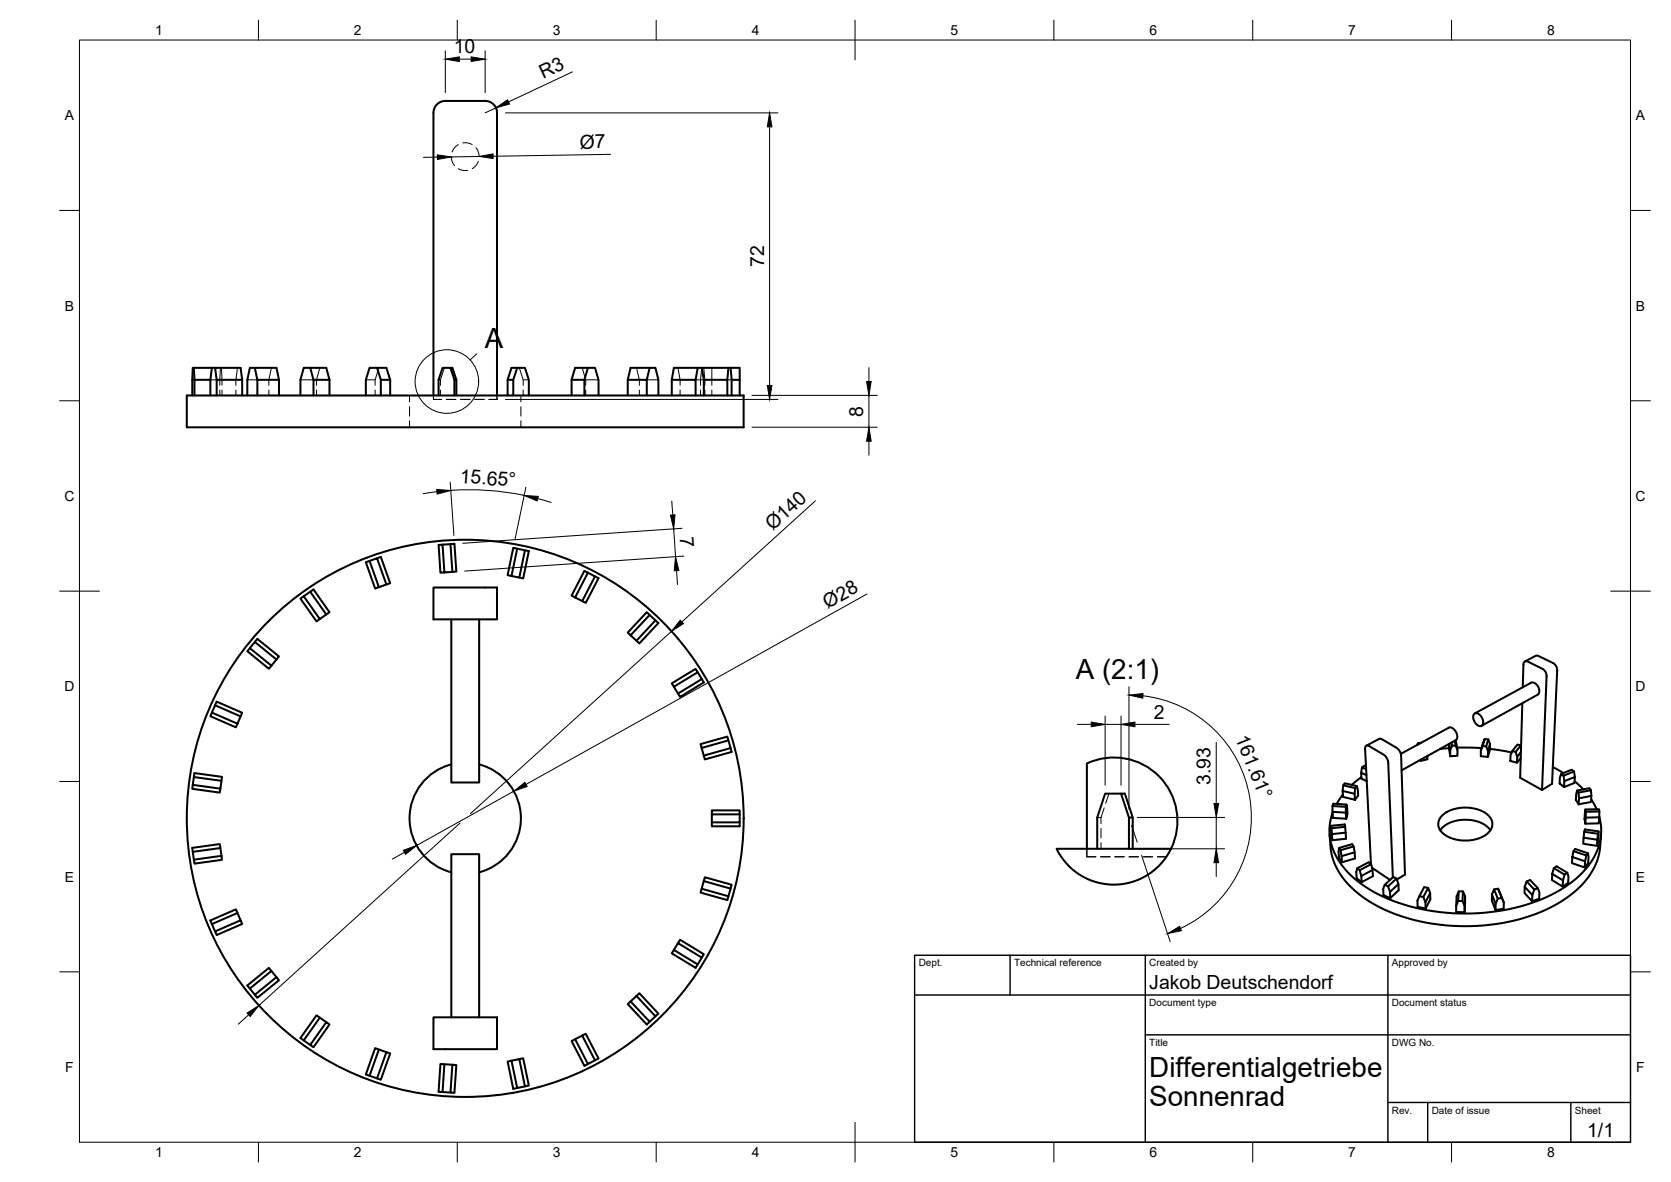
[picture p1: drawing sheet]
<svg xmlns="http://www.w3.org/2000/svg" width="420mm" height="297mm" viewBox="0 0 420 297" stroke-linecap="round" stroke-linejoin="round" font-family="sans-serif">
<!-- layer: Hidden -->
<g fill="none" stroke="#000" stroke-width=".25">
<path d="M113.5 39.4l.2 1.3 .6 .9M115.2 36.4l-.9 .7-.6 1.1M116.4 35.9h1.2l1.1 .5M119.7 37.1l.6 1.2 .2 1.1M115.3 42.4l1.3 .4h1M120.3 40.5l-.5 .9-1.1 1M48.3 95.4h.6M52.9 95.4h1.6M55.3 98v1.4M55.4 92.4l-.1 4.4M55.7 92.4l.1 4.4M55.8 98v1.4"/>
<path d="M59.3 98v1.4M59.7 92.4l-.4 3v1.4M62.2 95.4h2.5M67.6 98v1.4M68.2 92.4l-.6 3v1.4M75.5 95.4h3.3M79.6 98v1.4M80.4 92.4l-.8 3v1.4M92 95.4h2.3M94.3 98v1.4M95.3 92.4l-1 3v1.4M103 99.4v1.6"/>
<path d="M109 99.4v1h2M110.3 95.4h.4M110.7 98v1.4M111.7 92.4l-1 3v1.4M125 99.4v1h-2.1M130.6 92.4l1 3v1.4M131 99.4v1.6M131.6 95.4h1.4M131.6 98v1.4M146.4 92.4l.9 3v1.4M147.3 95.4h3.2M147.3 98v1.4"/>
<path d="M160 92.4l.8 3v1.4M160.8 98v1.4M162.6 95.4h2.9M170.5 92.4l.5 3v1.4M171 98v1.4M174.9 95.4h2.1M176.1 98v1.4M176.4 92.4l-.3 4.4M177 92.4l.2 4.4M177.2 98v1.4M179 92.4v4.4M179 98v1.4"/>
<path d="M182.9 95.4h1.1M103 102.2v2.4M103 105.8v1.6M112.2 100.4h2.4M115.8 100.4h2.4M119.4 100.4h2.4M131 102.2v2.4M131 105.8v1.6M278.8 199.4l-.8 2.5M273.3 213.3v2h2.2M275.9 205.5h.9M276.7 215.3h2.4"/>
<path d="M276.8 208.2v2.4M276.8 211.8v1.5M277.6 203l-.8 2.5v1.5M280.3 215.3h2.4M283.9 215.3h2.4M287.5 215.3h2.3M291 215.3h2.3"/>
</g>
<!-- layer: Visible -->
<g fill="none" stroke="#000" stroke-width=".51">
<path d="M47 99.4h140v8h-140zM48.7 92.4h-.2l-.2 7M52.9 95.4h-4v4M52.9 95.4v4M53.3 92.4h-4.6l.2 3M54.1 92.4h-.8l-.4 3M54.5 95.4l-.4-3h6.4l.4 3v4M60.9 95.4h-6.4v4M64.1 92.4h-1.3l-.6 3v4M64.7 95.4l-.6-3h5.4l.6 3v4M70.1 95.4h-5.4v4M78 92.4h-1.6l-.9 3v4"/>
<path d="M78.8 95.4l-.8-3h4l.8 3v4M82.8 95.4h-4v4M94.8 92.4h-1.9l-.9 3v4M95.8 95.4l-1-3h2.4l.9 3v4M98.1 95.4h-2.3v4M109 99.4v-71a2.99 2.99 0 0 1 3-3h10a2.99 2.99 0 0 1 3 3v71M113.3 92.4h-2l-1 3v4M114.3 95.4l-1-3h.4l1 3v4M114.7 95.4h-.4v4M127.6 99.4v-4l1-3h3.4l1 3v4M127.6 95.4h1.5v4M130 92.4l-.9 3"/>
<path d="M143.7 99.4v-4l.9-3h5l.9 3v4M143.7 95.4h3.2v4M147.8 92.4l-.9 3M157.8 99.4v-4l.8-3h6.2l.7 3v4M157.8 95.4h4.8v4M163.3 92.4l-.7 3M168.9 99.4v-4l.5-3h7.1l.5 3v4M168.9 95.4h6v4M175.4 92.4l-.5 3M176.5 92.4h7.2l.3 3v4M177 95.4h5.9v4M183.2 92.4l-.3 3"/>
<path d="M183.7 92.4h2.3v3M184 95.4h2v4M111.3 136.9l2-.2 .4 7M113.3 136.7h1l.4 6.9-4 .3-.4-7h1l.4 7M130 137.9l2 .4-1.4 6.8M132 138.3l1 .2-1.4 6.9-4-.9 1.5-6.8 .9 .2-1.4 6.8M76.4 149.8l1.6-1.1 4 5.7M78 148.7l.8-.6 4 5.7-3.2 2.4-4.1-5.8 .9-.6 4 5.8M92.9 141l1.9-.7 2.4 6.6M94.8 140.3l1-.3 2.3 6.6-3.8 1.3-2.3-6.6 .9-.3 2.4 6.6M109 147.6h16v8h-16zM113.5 155.6v41h7v-41"/>
<path d="M147.8 143.9l1.8 1-3.2 6.2M149.6 144.9l.9 .4-3.2 6.2-3.6-1.8 3.2-6.2 .9 .4-3.2 6.2M163.3 154.5l1.5 1.4-4.8 5.1M164.8 155.9l.7 .7-4.7 5.1-3-2.7 4.8-5.2 .7 .7-4.7 5.1M53.3 179.1l.8-1.9 6.4 2.8M54.1 177.2l.4-.9 6.4 2.8-1.6 3.7-6.4-2.8 .4-.9 6.4 2.8M62.8 162.9l1.3-1.6 5.4 4.4M64.1 161.3l.6-.7 5.4 4.4-2.5 3.1-5.4-4.5 .6-.7 5.4 4.4M175.4 168.9l1.1 1.8-6 3.6M176.5 170.7l.5 .8-6 3.6-2.1-3.4 6-3.6 .5 .8-6 3.7M370.6 179.5a1.46 1.46 0 0 1 2.1 1.1 1.18 1.18 0 0 1-.5 1.9 2.28 2.28 0 0 1-1.6-3zM370.8 179.3l14.2-7.7a1.88 1.88 0 0 1 1.8 1 1.88 1.88 0 0 1-.2 2l-14.1 7.8"/>
<path d="M382.9 172.7l.2-5.7a.74 .74 0 0 1 .3-.7 .74 .74 0 0 1 .8 0l3.6 1.8a2.03 2.03 0 0 1 1.1 1.8l-1.2 28.6M383.4 166.2l3.1-1.5 4 1.9a2.07 2.07 0 0 1 1 1.9l-1.3 28.5-2.5 1.5-5.5-3.1 .6-18.7M48.7 195.3l.2-1 6.9 .9-.5 4-7-1 .2-1 6.9 1M55.7 196.2l-7-.9-.2 1.9M113.5 192.1a14 14 0 0 0-10.5 13.6 14 14 0 0 0 10.5 13.5M120.5 192.1a14 14 0 0 1 10.5 13.6 14 14 0 0 1-10.5 13.5M176.4 188l6.8-1.9-.3-1-6.8 1.9 1.1 3.8 6.8-1.8-.3-1M183.2 186.1l.5 1.9-6.7 1.9M273.3 191.9v21.4M273.3 191.9a16 16 0 0 1 18.2 3.2 16 16 0 0 1 3 18.2M281.9 199.4h-4l-2 6.1v7.8M337.7 199.7l-1.6 2.3"/>
<path d="M337.7 197.3l.4-.5 3 .7M340.6 199.5l-3-.7 .1 1.5 3 .7v-2.9l.4-.6 .3 .9 .1 1.5-.8 1.1M340.7 198.1l-3-.8-.1 1.5M342.3 195.3l-2.4 1.9M343.5 192.6l-.4-.2-.6 .4M343.5 193.3l-1-.5-.3 1.4M343.6 187.4l3.5-1.8 4 2.3a2.62 2.62 0 0 1 1.2 2l1 29.9-2.1 1.2M343.6 194.8l-1.4-.6 .1 1.5 1.4 .6M352.2 189.4l12.1-6.5a1.99 1.99 0 0 1 2.1 2l-.1 .8-.3 .3-13.6 7.6M356.6 187l-.1-.2-.1 .4M357.1 191l.1 .2M357.4 186.7l-.9 .1"/>
<path d="M358.9 190v.8l-1.7 .4v-.3M364.4 188l-2.3 .2M364.4 187l.3 3M364.4 187l.2 1.6M365 186.6l.1 .8M365.1 187.4h.9l.5 1.1v1.4l-1.8 .1-.1-1.4zM365.8 186.1l.2 1.3M365.9 186.1l.6 2.4M366.4 187.9l6.1 .1M372.8 187.5l.9 .1 .4 1.2v1.4l-1.8-.2v-1.4zM372.8 187.5l.5-1.8-1 2.9M373.3 185.7l.9 .1-.5 1.8"/>
<path d="M374.1 188.8l.5-1.8v1.5l-.5 1.7M374.2 185.8l.4 1.2M374.6 188.2l5.5 .9M380.3 188.7l.8 .3 .4 1.2-.1 1.5-1.6-.5v-1.5zM380.3 188.7l1.3-1.6 .8 .2-1.3 1.7M382.4 190.5l-1 1.2M382.4 187.3l.1 .3M382.4 189l-.9 1.2M390.4 192.8l2.7 1.5M392.6 194.5l.5 .4 .2 1.4v1.5l-1.1-.9v-1.5zM392.6 194.5l2.6-1.1 .6 .5-2.7 1M393.3 196.3l2.7-1.1-.1 1.6-2.6 1"/>
<path d="M395.8 193.9l.2 1.3M395.9 196.3l2.2 2.1M396.6 198.7l.3 .5v2.9l-.7-1.1zM396.6 198.7l3.1-.6 .3 .5-3.1 .6M400 198.6l.1 1.4M48.5 214.1l-.2-1 7-1 .5 4-6.9 .9-.2-1 7-.9M55.4 213.1l-6.9 1 .2 1.9M179 204.6h7v-.9h-7v4h7v-1M186 204.6v2.1h-7M265.7 213.3h28.7a16 16 0 0 1-14.4 9 16 16 0 0 1-14.3-9zM283.9 205.5l-2-6.1h.9l2 6.1v7.8M284.8 205.5h-.9v7.8"/>
<path d="M334.3 209.6l.2 3.1a17 17 0 0 0 7.1 11.9 42.9 42.9 0 0 0 25.3 8.1 45.3 45.3 0 0 0 27.4-7.4 17.7 17.7 0 0 0 8.1-12.6l.2-3.1M334.7 207.5l.3 3.6M334.8 208.1l-.1-.6 3.4-.3 .4 3.6-3.5 .3M335 204.3a14.1 14.1 0 0 0 3.8 14.8 35.5 35.5 0 0 0 18.7 9.4 51.7 51.7 0 0 0 33.8-4.3 21.4 21.4 0 0 0 10.8-11.9 13 13 0 0 0 0-7.1M336.7 213.1v2.4l.7 1.2M337.1 213.7l-.4-.6 3.3-1 .4 .6 .2 1.5 .1 1.5-3.3 1M338.2 207.8l-3.4 .3 .1 1.5M338.3 209.2l-3.4 .4 .1 1.5M338.4 204.2l-3.4-.2 .2 1.5 3.3 .2-.1-2.9 .2-.6 .2 2.4-.3 1.1M338.4 202.8l-3.4-.2v1.4M338.6 202.2l-3.4-.2-.2 .6M340.4 212.7l-3.3 1 .2 1.4"/>
<path d="M340.6 214.2l-3.3 .9 .1 1.6M341.3 218.2l-.3 .9 .1 1.6 1.3 1M341.9 218.7l-.6-.5 2.8-1.5 .7 .5 .3 1.4 .1 1.6-2.8 1.5M344.7 217.2l-1.5-29a.64 .64 0 0 1 .3-.8 .64 .64 0 0 1 .8 .1l3.6 2.2a2.78 2.78 0 0 1 1.2 2l1.1 28.8M344.8 217.2l-2.9 1.5 .4 1.4M345 218.1l4.5 3M345.1 218.6l-2.8 1.5 .1 1.6M362.1 208.6a8.5 8.5 0 0 1 8.8-2.3 6.4 6.4 0 0 1 3.9 2.3M362.5 205a9.4 9.4 0 0 1 11.9 0 3 3 0 0 1-1.1 5 9.5 9.5 0 0 1-10.9-1 2.78 2.78 0 0 1 .1-4zM390.3 219.6l2.7 1.6-.1 1.6-2.7-1.6 .1-1.6 .4-1.4 .7-.5 2.7 1.6 .3 1-.1 1.6-1.4 .9M390.7 218.2l2.7 1.6 .7-.5M393.4 219.8l-.4 1.4"/>
<path d="M395.4 215.4l3.2 1.1-.1 1.5-3.2-1.1 .3-3 .5-.6 3.2 1.1 .1 .9-.1 1.6-.8 1.1M395.6 213.9l3.3 1.1 .4-.6M397 200.6l3.1-.6-.1 1.5-3.1 .6M398.2 210.5l3.4 .5-.1 1.6-3.4-.6 .2-3 .2-.6 3.5 .5-.2 2.5-.3 1.2M398.6 203.4v3.6l-.2-1.2zM398.6 203.4h3.4l.1 .5-3.4 .1M398.7 205.5l3.4-.1-.1 1.5-3.4 .1M398.9 215l-.3 1.5M400.1 200.8l1.4 2.6M401.8 209.5l-.2 1.5M402 208.9l-.2 .6-3.5-.5M402.1 203.9v1.5"/>
<path d="M59.7 229.4l-6.4 2.8 .8 1.9M60.5 231.3l-6.4 2.8 .4 .9 6.4-2.8-1.6-3.7-6.4 2.8 .4 .9M169.4 238.7l6 3.7 1.1-1.7M170.5 237l6 3.7 .5-.9-6-3.6-2.1 3.4 6 3.6 .5-.8M177 221.4l6.7 1.9 .3-1-6.8-1.8-1.1 3.8 6.8 1.9 .3-1M183.7 223.3l-.5 1.9-6.8-1.9M348.2 222.4l-.4 1 .1 1.6 1.7 .7M349 222.7l-.8-.3 2.1-2 .9 .4 .4 1.4 .1 1.5-2.1 2M351.2 220.8l-2.2 1.9 .5 1.4M351.6 222.2l-2.1 1.9 .1 1.6M356.9 225.2l-.5 1.1v1.6l2.1 .4M357.9 225.4l-1-.2 1.2-2.3 1 .2 .5 1.3v1.6l-1.1 2.3"/>
<path d="M359.1 223.1l-1.2 2.3 .5 1.3M359.6 224.4l-1.2 2.3 .1 1.6M366.6 226.4l-.5 1.2M366.8 224h1.1l.5 1.2-.1 4h-2.2l.2-4zM366.8 224l-.2 2.4h1.1M367.9 224l-.2 2.4 .6 1.3M368.4 225.2l-.1 4M375.1 224.8l1 2.3-.1 1.6-.9-2.3v-1.6l.6-1.3 1-.2 1.4 3.5v1.6l-2.1 .3M375.7 223.5l.9 2.3 1-.1M376.6 225.8l-.5 1.3M376.7 223.3l1.4 3.5M383.4 222.8l1.9 2.1-.1 1.6-1.9-2.1 .1-1.6 .5-1.3 .8-.3 2 2 .4 1.1-.1 1.5-1.8 .7"/>
<path d="M383.9 221.5l1.9 2 .9-.3M385.8 223.5l-.5 1.4M68.2 244l-5.4 4.4 1.3 1.6M69.5 245.6l-5.4 4.4 .6 .7 5.4-4.4-2.5-3.1-5.4 4.5 .6 .7M80.4 255.7l-4 5.8 1.6 1.1M82 256.9l-4 5.7 .8 .6 4-5.7-3.2-2.3-4.1 5.7 .9 .6M109 255.7h16v8h-16zM113.5 255.7v-41h7v41M158.6 251.7l4.7 5.1 1.5-1.4M160 250.3l4.8 5.1 .7-.7-4.7-5.1-3 2.7 4.8 5.2 .7-.7M95.3 263.7l-2.4 6.6 1.9 .7M97.2 264.4l-2.4 6.6 1 .3 2.3-6.6-3.8-1.3-2.3 6.6 .9 .3"/>
<path d="M111.7 267.4l-.4 7 2 .2M113.7 267.6l-.4 7h1l.4-6.9-4-.3-.4 7h1M128.6 266.6l1.4 6.8 2-.4M130.6 266.2l1.4 6.8 1-.2-1.4-6.9-4 .9 1.5 6.8 .9-.2M144.6 261.2l3.2 6.2 1.8-.9M146.4 260.3l3.2 6.2 .9-.5-3.2-6.2-3.6 1.8 3.2 6.3 .9-.5"/>
<circle cx="117" cy="205.7" r="70"/>
</g>
<!-- layer: BORDER -->
<g fill="none" stroke="#000" stroke-width=".25">
<path d="M20 10.1h390v276.9h-390zM65 5.1v5M115 5.1v5M165 5.1v5M215 5.1v10M265 5.1v5M315 5.1v5M365 5.1v5M15 52.9h5M410 52.9h5M15 100.7h5M410 100.7h5"/>
<path d="M15 148.6h10M405 148.6h10M15 196.4h5M410 196.4h5M15 244.2h5M410 244.2h5M65 287v5M115 287v5M165 287v5M215 282.1v9.9M265 287v5M315 287v5"/>
<path d="M365 287v5"/>
</g>
<!-- layer: TITLEBLOCK -->
<path d="M230 240.1h180v46.9h-180zM230 250h180M254 240.1v9.9M288 240.1v46.9M349 240.1v46.9M288 260.1h122M349 277.1h61M359 277.1v9.9M395 277.1v9.9" fill="none" stroke="#000" stroke-width=".36"/>
<!-- layer: FD_Dimensions -->
<g fill="none" stroke="#000" stroke-width=".25">
<path d="M112 12.8v10.5M115.5 14.9h3M122 12.8v10.5M143.9 18.1l-16 7.5M110 39.5h-3.5M120.5 39.3l-7 .1M124.7 27.1l-2.7 1.3M127.1 28.4h68.5M153.5 38.8l-29.5 .5M193.5 31.9v65M189.1 99.4h31.5M218.5 92.4v3.5"/>
<path d="M218.5 99.4v8M127.1 100.4h68.5M189.1 107.4h31.5M218.5 110.9v3.5M109.9 123.6l-3.5 .5M113.2 121.2l.9 13.4M113.4 123.2a67.9 67.9 0 0 1 18.4 1.3M132.2 122.5l-2.7 13.1M135.2 125.3l3.4 1M168.9 125.9l.3 3.5M169.4 132.9l.5 7M171.5 132.8l-55.1 3.7"/>
<path d="M172 139.7l-55.2 3.8M205 125.8l-33.6 30.5M168.8 158.7l-50.5 45.8M170.1 143.4l.2 3.5M218 149.3l-85.8 47.8M277.9 179.9v17.4M281.9 179.9v17.4M283.9 172.6v30.7M287.4 174.9a30.8 30.8 0 0 1 26.8 25.6 30.8 30.8 0 0 1-17.4 32.8M129.2 198.8l-24.4 13.7M270.9 182h3.5M277.9 182h4"/>
<path d="M285.4 182h8.6M305.8 186.5v15.4M101.7 214.2l-3.1 1.7M115.7 206.8l-50.6 45.9M284.5 207.4l1.4 4.2M286 213.3h21.9M286 205.4h21.9M287 215l7.2 21.6M305.8 205.4v7.9M305.8 216.8v3.5M62.5 255l-2.6 2.4"/>
</g>
<g fill="#000" stroke="#000" stroke-width=".25">
<path d="M112 14.9l3.5-.6v1.2zM118.5 14.3l3.5 .6-3.5 .6zM110 38.9l3.5 .5-3.5 .7zM120.5 39.3l3.5-.6v1.1zM124.7 27.1l2.9-2 .5 1zM193.5 28.4l.6 3.5h-1.2zM192.9 96.9h1.2l-.6 3.5zM217.9 95.9h1.2l-.6 3.5zM218.5 107.4l.6 3.5h-1.2zM109.8 123l3.5 .3-3.4 .9zM131.8 124.5l3.5 .2-.2 1.2zM168.6 129.5l1.1-.1-.3 3.5z"/>
<path d="M169.9 139.9l.8 3.4-1.2 .1zM171 155.9l.8 .8-3 2zM283.9 174.7l3.5-.4-.1 1.2zM129.2 198.8l2.8-2.2 .5 1zM274.4 181.5l3.5 .5-3.5 .6zM281.9 182l3.5-.5v1.1zM101.4 213.7l3.4-1.2-2.8 2.2zM305.8 213.3l.6 3.5h-1.2zM305.2 201.9h1.2l-.6 3.5zM293.6 234.6l3-1.8 .5 1.1zM62.1 254.6l3-1.9-2.2 2.7z"/>
</g>
<!-- layer: Detail Boundary -->
<g fill="none" stroke="#000" stroke-width=".25">
<path d="M119.9 88.9l-1.7 1.6"/>
<circle cx="112.4" cy="95.9" r="8"/>
</g>
<g font-size="7">
<text x="121.9" y="87.4">A</text>
<text x="270.5" y="170.7">A (2:1)</text>
<text x="289" y="270.6">Differentialgetriebe</text>
<text x="289" y="278.1">Sonnenrad</text>
</g>
<g font-size="4.9">
<text x="114.1" y="13.4">10</text>
<text x="136.6" y="19.9" transform="rotate(-25 136.6 19.9)">R3</text>
<text x="145.8" y="37.4" transform="rotate(-1 145.8 37.4)">Ø7</text>
<text x="192.1" y="67.1" transform="rotate(-90 192.1 67.1)">72</text>
<text x="217" y="104.7" transform="rotate(-90 217 104.7)">8</text>
<text x="115.5" y="121.3" transform="rotate(4 115.5 121.3)">15.65°</text>
<text x="170.9" y="134.9" transform="rotate(86 170.9 134.9)">7</text>
<text x="194.3" y="133.5" transform="rotate(-42 194.3 133.5)">Ø140</text>
<text x="208.1" y="153" transform="rotate(-29 208.1 153)">Ø28</text>
<text x="290.1" y="180.6">2</text>
<text x="310.6" y="185.5" transform="rotate(68 310.6 185.5)">161.61°</text>
<text x="304.4" y="197.2" transform="rotate(-90 304.4 197.2)">3.93</text>
<text x="289" y="248.5">Jakob Deutschendorf</text>
<text x="399.1" y="285.7">1/1</text>
</g>
<g font-size="3.5">
<text x="39" y="8.8">1</text>
<text x="89" y="8.8">2</text>
<text x="139" y="8.8">3</text>
<text x="189" y="8.8">4</text>
<text x="239" y="8.8">5</text>
<text x="289" y="8.8">6</text>
<text x="339" y="8.8">7</text>
<text x="389" y="8.8">8</text>
<text x="16.3" y="30.2">A</text>
<text x="411.3" y="30.2">A</text>
<text x="16.3" y="78">B</text>
<text x="411.3" y="78">B</text>
<text x="16.2" y="125.9">C</text>
<text x="411.2" y="125.9">C</text>
<text x="16.2" y="173.7">D</text>
<text x="411.2" y="173.7">D</text>
<text x="16.3" y="221.6">E</text>
<text x="411.3" y="221.6">E</text>
<text x="16.4" y="269.4">F</text>
<text x="411.4" y="269.4">F</text>
<text x="39" y="290.8">1</text>
<text x="89" y="290.8">2</text>
<text x="139" y="290.8">3</text>
<text x="189" y="290.8">4</text>
<text x="239" y="290.8">5</text>
<text x="289" y="290.8">6</text>
<text x="339" y="290.8">7</text>
<text x="389" y="290.8">8</text>
</g>
<g font-size="2.5">
<text x="231" y="242.9">Dept.</text>
<text x="255" y="242.9">Technical reference</text>
<text x="289" y="242.9">Created by</text>
<text x="350" y="242.9">Approved by</text>
<text x="289" y="252.8">Document type</text>
<text x="350" y="252.8">Document status</text>
<text x="289" y="262.9">Title</text>
<text x="350" y="262.9">DWG No.</text>
<text x="350" y="279.9">Rev.</text>
<text x="360" y="279.9">Date of issue</text>
<text x="396" y="279.9">Sheet</text>
</g>
</svg>
